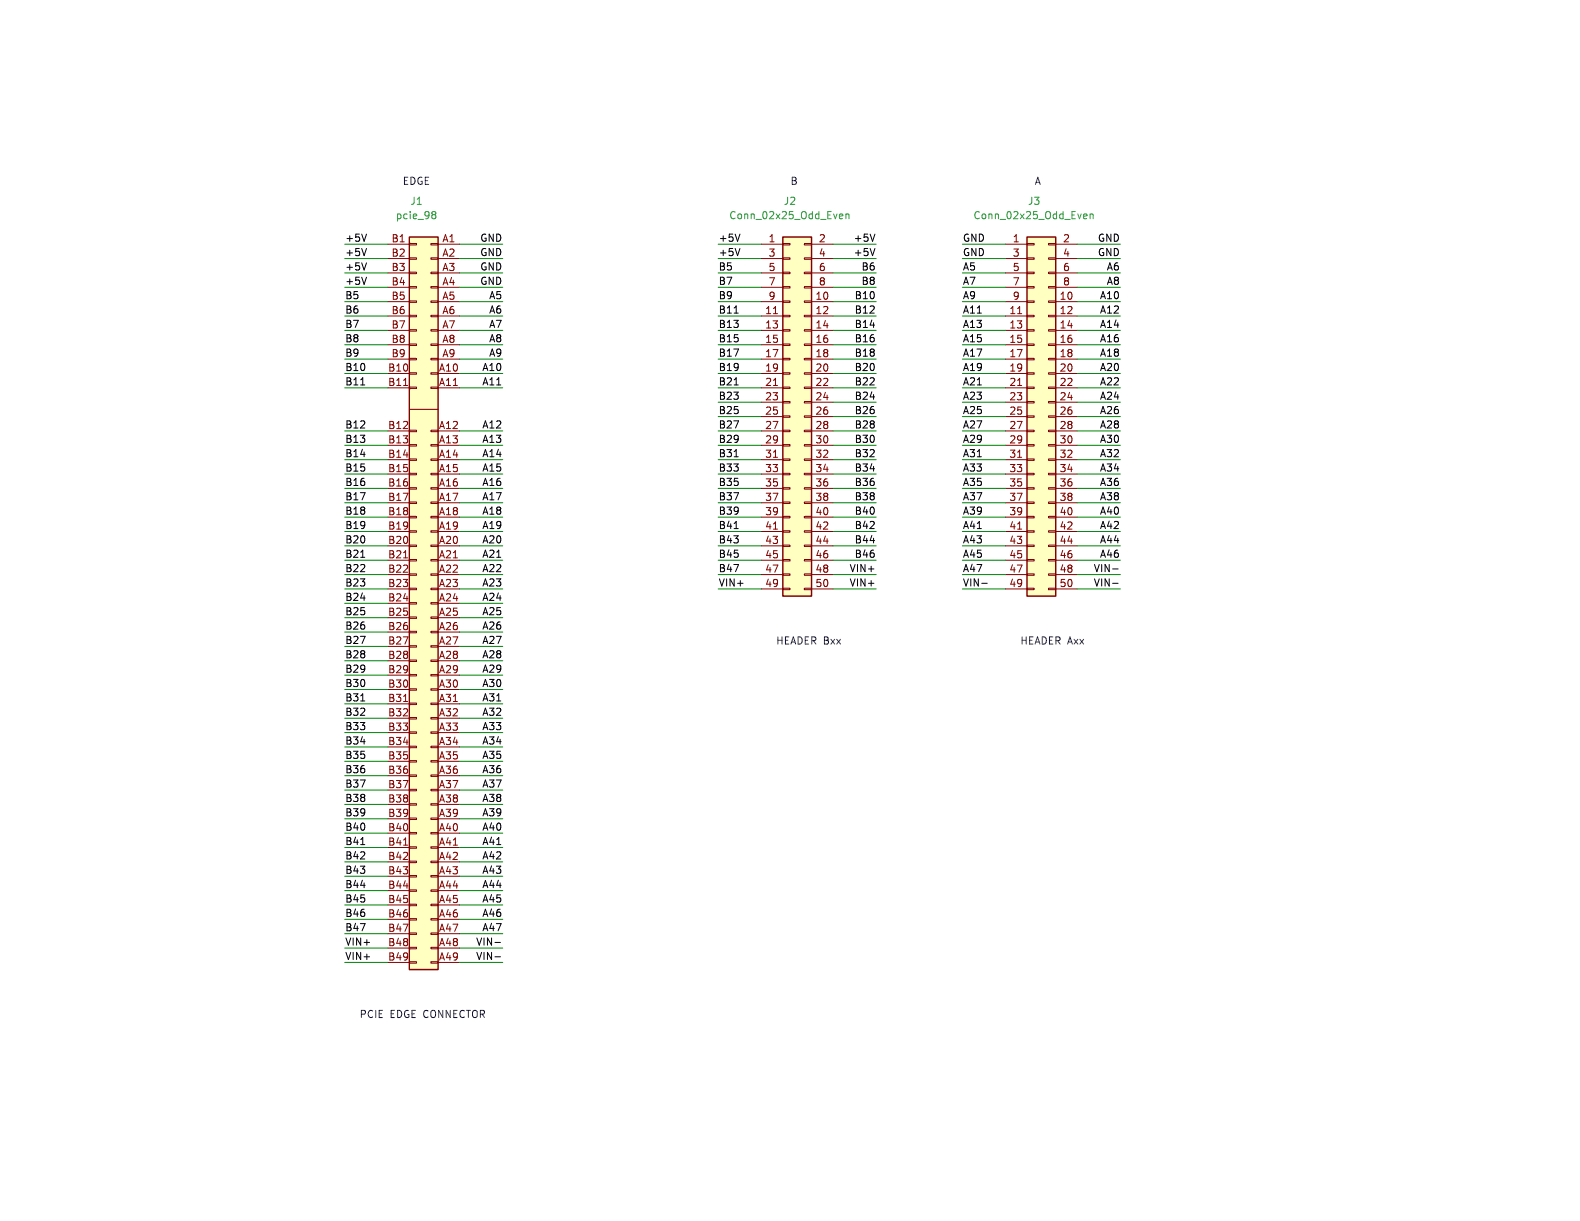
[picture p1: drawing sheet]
<svg xmlns="http://www.w3.org/2000/svg" width="279mm" height="216mm" viewBox="0 0 279 216" stroke-linecap="round" stroke-linejoin="round" font-family="sans-serif">
<g fill="#ffffc2" stroke="#ffffc2" stroke-width=".18">
<path d="M72.4 41.9h5.1v129.6h-5.1z"/>
<path d="M181.6 41.9h5.1v63.5h-5.1z"/>
<path d="M138.4 41.9h5.1v63.5h-5.1z"/>
</g>
<g fill="none" stroke="#840000" stroke-width=".18">
<path d="M68.6 43.2h3.8M68.6 45.7h3.8M68.6 48.3h3.8M68.6 50.8h3.8M68.6 53.3h3.8M68.6 55.9h3.8M68.6 58.4h3.8M72.4 43.1h1.3v.2h-1.3zM72.4 58.3h1.3v.2h-1.3zM72.4 55.8h1.3v.2h-1.3zM72.4 53.2h1.3v.3h-1.3zM72.4 50.7h1.3v.2h-1.3z"/>
<path d="M72.4 48.1h1.3v.3h-1.3zM72.4 45.6h1.3v.2h-1.3zM76.2 58.3h1.3v.2h-1.3zM76.2 55.8h1.3v.2h-1.3zM76.2 53.2h1.3v.3h-1.3zM76.2 50.7h1.3v.2h-1.3zM76.2 48.1h1.3v.3h-1.3zM76.2 45.6h1.3v.2h-1.3zM76.2 43.1h1.3v.2h-1.3zM77.5 43.2h3.8M77.5 45.7h3.8M77.5 48.3h3.8"/>
<path d="M77.5 50.8h3.8M77.5 53.3h3.8M77.5 55.9h3.8M77.5 58.4h3.8M134.6 43.2h3.8M134.6 45.7h3.8M134.6 48.3h3.8M134.6 50.8h3.8M134.6 53.3h3.8M134.6 55.9h3.8M134.6 58.4h3.8M136.8 55.5h.7"/>
<path d="M138.4 58.3h1.3v.2h-1.3zM138.4 55.8h1.3v.2h-1.3zM138.4 53.2h1.3v.3h-1.3zM138.4 50.7h1.3v.2h-1.3zM138.4 48.1h1.3v.3h-1.3zM138.4 45.6h1.3v.2h-1.3zM138.4 43.1h1.3v.2h-1.3zM142.2 58.3h1.3v.2h-1.3zM142.2 55.8h1.3v.2h-1.3zM142.2 53.2h1.3v.3h-1.3zM142.2 50.7h1.3v.2h-1.3zM142.2 48.1h1.3v.3h-1.3z"/>
<path d="M142.2 45.6h1.3v.2h-1.3zM142.2 43.1h1.3v.2h-1.3zM143.5 43.2h3.8M143.5 45.7h3.8M143.5 48.3h3.8M143.5 50.8h3.8M143.5 53.3h3.8M143.5 55.9h3.8M143.5 58.4h3.8M177.8 43.2h3.8M177.8 45.7h3.8M177.8 48.3h3.8"/>
<path d="M177.8 50.8h3.8M177.8 53.3h3.8M177.8 55.9h3.8M177.8 58.4h3.8M179.9 55.5h.8M181.6 58.3h1.3v.2h-1.3zM181.6 55.8h1.3v.2h-1.3zM181.6 53.2h1.3v.3h-1.3zM181.6 50.7h1.3v.2h-1.3zM181.6 48.1h1.3v.3h-1.3zM181.6 45.6h1.3v.2h-1.3zM181.6 43.1h1.3v.2h-1.3z"/>
<path d="M185.4 58.3h1.3v.2h-1.3zM185.4 55.8h1.3v.2h-1.3zM185.4 53.2h1.3v.3h-1.3zM185.4 50.7h1.3v.2h-1.3zM185.4 48.1h1.3v.3h-1.3zM185.4 45.6h1.3v.2h-1.3zM185.4 43.1h1.3v.2h-1.3zM186.7 43.2h3.8M186.7 45.7h3.8M186.7 48.3h3.8M186.7 50.8h3.8M186.7 53.3h3.8"/>
<path d="M186.7 55.9h3.8M186.7 58.4h3.8M68.6 66h3.8M68.6 68.6h3.8M68.6 76.2h3.8M68.6 78.7h3.8M68.6 61h3.8M68.6 63.5h3.8M71.4 68.2h.7M72.4 76.1h1.3v.2h-1.3zM72.4 68.5h1.3v.2h-1.3zM72.4 78.6h1.3v.3h-1.3z"/>
<path d="M72.4 65.9h1.3v.3h-1.3zM72.4 63.4h1.3v.2h-1.3zM72.4 60.8h1.3v.3h-1.3zM72.4 72.4h5.1M76.2 78.6h1.3v.3h-1.3zM76.2 76.1h1.3v.2h-1.3zM76.2 68.5h1.3v.2h-1.3zM76.2 65.9h1.3v.3h-1.3zM76.2 63.4h1.3v.2h-1.3zM76.2 60.8h1.3v.3h-1.3zM77.5 66h3.8M77.5 68.6h3.8"/>
<path d="M77.5 76.2h3.8M77.5 78.7h3.8M77.5 61h3.8M77.5 63.5h3.8M134.6 66h3.8M134.6 68.6h3.8M134.6 76.2h3.8M134.6 78.7h3.8M134.6 61h3.8M134.6 63.5h3.8M134.6 71.1h3.8M134.6 73.7h3.8"/>
<path d="M136.8 68.2h.7M138.4 78.6h1.3v.3h-1.3zM138.4 76.1h1.3v.2h-1.3zM138.4 73.5h1.3v.3h-1.3zM138.4 71h1.3v.2h-1.3zM138.4 68.5h1.3v.2h-1.3zM138.4 65.9h1.3v.3h-1.3zM138.4 63.4h1.3v.2h-1.3zM138.4 60.8h1.3v.3h-1.3zM142.2 78.6h1.3v.3h-1.3zM142.2 76.1h1.3v.2h-1.3zM142.2 73.5h1.3v.3h-1.3z"/>
<path d="M142.2 71h1.3v.2h-1.3zM142.2 68.5h1.3v.2h-1.3zM142.2 65.9h1.3v.3h-1.3zM142.2 63.4h1.3v.2h-1.3zM142.2 60.8h1.3v.3h-1.3zM143.5 66h3.8M143.5 68.6h3.8M143.5 76.2h3.8M143.5 78.7h3.8M143.5 61h3.8M143.5 63.5h3.8M143.5 71.1h3.8"/>
<path d="M143.5 73.7h3.8M177.8 66h3.8M177.8 68.6h3.8M177.8 76.2h3.8M177.8 78.7h3.8M177.8 61h3.8M177.8 63.5h3.8M177.8 71.1h3.8M177.8 73.7h3.8M179.9 68.2h.8M181.6 78.6h1.3v.3h-1.3zM181.6 76.1h1.3v.2h-1.3z"/>
<path d="M181.6 73.5h1.3v.3h-1.3zM181.6 71h1.3v.2h-1.3zM181.6 68.5h1.3v.2h-1.3zM181.6 65.9h1.3v.3h-1.3zM181.6 63.4h1.3v.2h-1.3zM181.6 60.8h1.3v.3h-1.3zM185.4 78.6h1.3v.3h-1.3zM185.4 76.1h1.3v.2h-1.3zM185.4 73.5h1.3v.3h-1.3zM185.4 71h1.3v.2h-1.3zM185.4 68.5h1.3v.2h-1.3zM185.4 65.9h1.3v.3h-1.3z"/>
<path d="M185.4 63.4h1.3v.2h-1.3zM185.4 60.8h1.3v.3h-1.3zM186.7 66h3.8M186.7 68.6h3.8M186.7 76.2h3.8M186.7 78.7h3.8M186.7 61h3.8M186.7 63.5h3.8M186.7 71.1h3.8M186.7 73.7h3.8M68.6 81.3h3.8M68.6 83.8h3.8"/>
<path d="M68.6 86.4h3.8M68.6 88.9h3.8M68.6 91.4h3.8M68.6 94h3.8M68.6 96.5h3.8M68.6 99.1h3.8M71.4 98.6h.7M72.4 98.9h1.3v.3h-1.3zM72.4 96.4h1.3v.2h-1.3zM72.4 93.9h1.3v.2h-1.3zM72.4 91.3h1.3v.3h-1.3zM72.4 88.8h1.3v.2h-1.3z"/>
<path d="M72.4 86.2h1.3v.3h-1.3zM72.4 83.7h1.3v.2h-1.3zM72.4 81.2h1.3v.2h-1.3zM76.2 98.9h1.3v.3h-1.3zM76.2 96.4h1.3v.2h-1.3zM76.2 93.9h1.3v.2h-1.3zM76.2 91.3h1.3v.3h-1.3zM76.2 88.8h1.3v.2h-1.3zM76.2 86.2h1.3v.3h-1.3zM76.2 83.7h1.3v.2h-1.3zM76.2 81.2h1.3v.2h-1.3zM77.5 81.3h3.8"/>
<path d="M77.5 83.8h3.8M77.5 86.4h3.8M77.5 88.9h3.8M77.5 91.4h3.8M77.5 94h3.8M77.5 96.5h3.8M77.5 99.1h3.8M134.6 81.3h3.8M134.6 83.8h3.8M134.6 86.4h3.8M134.6 88.9h3.8M134.6 91.4h3.8"/>
<path d="M134.6 94h3.8M134.6 96.5h3.8M134.6 99.1h3.8M136.8 80.9h.7M136.8 93.6h.7M138.4 98.9h1.3v.3h-1.3zM138.4 96.4h1.3v.2h-1.3zM138.4 93.9h1.3v.2h-1.3zM138.4 91.3h1.3v.3h-1.3zM138.4 88.8h1.3v.2h-1.3zM138.4 86.2h1.3v.3h-1.3zM138.4 83.7h1.3v.2h-1.3z"/>
<path d="M138.4 81.2h1.3v.2h-1.3zM142.2 98.9h1.3v.3h-1.3zM142.2 96.4h1.3v.2h-1.3zM142.2 93.9h1.3v.2h-1.3zM142.2 91.3h1.3v.3h-1.3zM142.2 88.8h1.3v.2h-1.3zM142.2 86.2h1.3v.3h-1.3zM142.2 83.7h1.3v.2h-1.3zM142.2 81.2h1.3v.2h-1.3zM143.5 81.3h3.8M143.5 83.8h3.8M143.5 86.4h3.8"/>
<path d="M143.5 88.9h3.8M143.5 91.4h3.8M143.5 94h3.8M143.5 96.5h3.8M143.5 99.1h3.8M177.8 81.3h3.8M177.8 83.8h3.8M177.8 86.4h3.8M177.8 88.9h3.8M177.8 91.4h3.8M177.8 94h3.8M177.8 96.5h3.8"/>
<path d="M177.8 99.1h3.8M179.9 80.9h.8M179.9 93.6h.8M181.6 98.9h1.3v.3h-1.3zM181.6 96.4h1.3v.2h-1.3zM181.6 93.9h1.3v.2h-1.3zM181.6 91.3h1.3v.3h-1.3zM181.6 88.8h1.3v.2h-1.3zM181.6 86.2h1.3v.3h-1.3zM181.6 83.7h1.3v.2h-1.3zM181.6 81.2h1.3v.2h-1.3zM185.4 98.9h1.3v.3h-1.3z"/>
<path d="M185.4 96.4h1.3v.2h-1.3zM185.4 93.9h1.3v.2h-1.3zM185.4 91.3h1.3v.3h-1.3zM185.4 88.8h1.3v.2h-1.3zM185.4 86.2h1.3v.3h-1.3zM185.4 83.7h1.3v.2h-1.3zM185.4 81.2h1.3v.2h-1.3zM186.7 81.3h3.8M186.7 83.8h3.8M186.7 86.4h3.8M186.7 88.9h3.8M186.7 91.4h3.8"/>
<path d="M186.7 94h3.8M186.7 96.5h3.8M186.7 99.1h3.8M68.6 101.6h3.8M68.6 104.1h3.8M68.6 106.7h3.8M68.6 109.2h3.8M68.6 111.8h3.8M68.6 114.3h3.8M68.6 116.8h3.8M68.6 119.4h3.8M72.4 119.3h1.3v.2h-1.3z"/>
<path d="M72.4 116.7h1.3v.3h-1.3zM72.4 114.2h1.3v.2h-1.3zM72.4 111.6h1.3v.3h-1.3zM72.4 109.1h1.3v.2h-1.3zM72.4 106.6h1.3v.2h-1.3zM72.4 104h1.3v.3h-1.3zM72.4 101.5h1.3v.2h-1.3zM76.2 119.3h1.3v.2h-1.3zM76.2 116.7h1.3v.3h-1.3zM76.2 114.2h1.3v.2h-1.3zM76.2 111.6h1.3v.3h-1.3zM76.2 109.1h1.3v.2h-1.3z"/>
<path d="M76.2 106.6h1.3v.2h-1.3zM76.2 104h1.3v.3h-1.3zM76.2 101.5h1.3v.2h-1.3zM77.5 101.6h3.8M77.5 104.1h3.8M77.5 106.7h3.8M77.5 109.2h3.8M77.5 111.8h3.8M77.5 114.3h3.8M77.5 116.8h3.8M77.5 119.4h3.8M134.6 101.6h3.8"/>
<path d="M134.6 104.1h3.8M138.4 104h1.3v.3h-1.3zM138.4 101.5h1.3v.2h-1.3zM142.2 104h1.3v.3h-1.3zM142.2 101.5h1.3v.2h-1.3zM143.5 101.6h3.8M143.5 104.1h3.8M177.8 101.6h3.8M177.8 104.1h3.8M181.6 104h1.3v.3h-1.3zM181.6 101.5h1.3v.2h-1.3zM185.4 104h1.3v.3h-1.3z"/>
<path d="M185.4 101.5h1.3v.2h-1.3zM186.7 101.6h3.8M186.7 104.1h3.8M68.6 121.9h3.8M68.6 124.5h3.8M68.6 127h3.8M68.6 129.5h3.8M68.6 132.1h3.8M68.6 134.6h3.8M68.6 137.2h3.8M68.6 139.7h3.8M71.4 124h.7"/>
<path d="M72.4 139.6h1.3v.2h-1.3zM72.4 137h1.3v.3h-1.3zM72.4 134.5h1.3v.2h-1.3zM72.4 132h1.3v.2h-1.3zM72.4 129.4h1.3v.3h-1.3zM72.4 126.9h1.3v.2h-1.3zM72.4 124.3h1.3v.3h-1.3zM72.4 121.8h1.3v.2h-1.3zM76.2 139.6h1.3v.2h-1.3zM76.2 137h1.3v.3h-1.3zM76.2 134.5h1.3v.2h-1.3zM76.2 132h1.3v.2h-1.3z"/>
<path d="M76.2 129.4h1.3v.3h-1.3zM76.2 126.9h1.3v.2h-1.3zM76.2 124.3h1.3v.3h-1.3zM76.2 121.8h1.3v.2h-1.3zM77.5 121.9h3.8M77.5 124.5h3.8M77.5 127h3.8M77.5 129.5h3.8M77.5 132.1h3.8M77.5 134.6h3.8M77.5 137.2h3.8M77.5 139.7h3.8"/>
<path d="M68.6 142.2h3.8M68.6 144.8h3.8M68.6 147.3h3.8M68.6 149.9h3.8M68.6 152.4h3.8M68.6 154.9h3.8M68.6 157.5h3.8M71.4 149.4h.7M72.4 159.9h1.3v.2h-1.3zM72.4 157.4h1.3v.2h-1.3zM72.4 154.8h1.3v.3h-1.3zM72.4 152.3h1.3v.2h-1.3z"/>
<path d="M72.4 149.7h1.3v.3h-1.3zM72.4 147.2h1.3v.2h-1.3zM72.4 144.7h1.3v.2h-1.3zM72.4 142.1h1.3v.3h-1.3zM76.2 159.9h1.3v.2h-1.3zM76.2 157.4h1.3v.2h-1.3zM76.2 154.8h1.3v.3h-1.3zM76.2 152.3h1.3v.2h-1.3zM76.2 149.7h1.3v.3h-1.3zM76.2 147.2h1.3v.2h-1.3zM76.2 144.7h1.3v.2h-1.3zM76.2 142.1h1.3v.3h-1.3z"/>
<path d="M77.5 142.2h3.8M77.5 144.8h3.8M77.5 147.3h3.8M77.5 149.9h3.8M77.5 152.4h3.8M77.5 154.9h3.8M77.5 157.5h3.8M68.6 160h3.8M68.6 162.6h3.8M68.6 165.1h3.8M68.6 167.6h3.8M68.6 170.2h3.8"/>
<path d="M72.4 170.1h1.3v.2h-1.3zM72.4 167.5h1.3v.3h-1.3zM72.4 165h1.3v.2h-1.3zM72.4 162.4h1.3v.3h-1.3zM76.2 170.1h1.3v.2h-1.3zM76.2 167.5h1.3v.3h-1.3zM76.2 165h1.3v.2h-1.3zM76.2 162.4h1.3v.3h-1.3zM77.5 160h3.8M77.5 162.6h3.8M77.5 165.1h3.8M77.5 167.6h3.8"/>
<path d="M77.5 170.2h3.8"/>
</g>
<path d="M72.4 41.9h5.1v129.6h-5.1zM138.4 41.9h5.1v63.5h-5.1zM181.6 41.9h5.1v63.5h-5.1z" fill="none" stroke="#840000" stroke-width=".25"/>
<path d="M76.6 37.4h.2l.3 .3-.3 .3M76.6 38h.2M76.8 38l.3 .2v.2l-.1 .2-.4 .1M148.6 37.8l.4 .1v.2l-.6 .2M149 38.6l-.4 .1M149.6 38l.2-.2 .3 .1v.8M149.6 37.8v.9M191.8 37.8l.4 .1v.2l-.6 .2M192.2 38.6l-.4 .1M192.8 38l.1-.2 .4 .1v.8M192.8 37.8v.9" fill="none" stroke="#008484" stroke-width=".18"/>
<g fill="none" stroke="#000" stroke-width=".18">
<path d="M64.8 49l-.4 1.3M64.8 41.4l-.4 1.3M64.8 43.9l-.4 1.3M64.8 46.5l-.4 1.2M129.8 55.4h.7M130.8 41.4l-.4 1.3M130.8 43.9l-.4 1.3M63.8 68.1h.7M129.8 68.1h.7M63.8 98.5h.7M129.8 80.8h.7M129.8 93.5h.7"/>
<path d="M173.6 103.1h1M196.7 100.6h1M196.7 103.1h1M63.8 123.9h.7M63.8 149.3h.7M87.5 166.6h1M87.5 169.2h1"/>
</g>
<g fill="none" stroke="#008400" stroke-width=".18">
<path d="M61 48.3h7.6M61 45.7h7.6M61 58.4h7.6M61 43.2h7.6M61 50.8h7.6M61 53.3h7.6M61 55.9h7.6M81.3 48.3h7.6M81.3 45.7h7.6M81.3 58.4h7.6M81.3 43.2h7.6M81.3 50.8h7.6"/>
<path d="M81.3 53.3h7.6M81.3 55.9h7.6M127 48.3h7.6M127 45.7h7.6M127 58.4h7.6M127 43.2h7.6M127 50.8h7.6M127 53.3h7.6M127 55.9h7.6M147.3 48.3h7.6M147.3 45.7h7.6M147.3 58.4h7.6"/>
<path d="M147.3 43.2h7.6M147.3 50.8h7.6M147.3 53.3h7.6M147.3 55.9h7.6M170.2 48.3h7.6M170.2 45.7h7.6M170.2 58.4h7.6M170.2 43.2h7.6M170.2 50.8h7.6M170.2 53.3h7.6M170.2 55.9h7.6M190.5 48.3h7.6"/>
<path d="M190.5 45.7h7.6M190.5 58.4h7.6M190.5 43.2h7.6M190.5 50.8h7.6M190.5 53.3h7.6M190.5 55.9h7.6M61 63.5h7.6M61 76.2h7.6M61 66h7.6M61 68.6h7.6M61 61h7.6M61 78.7h7.6"/>
<path d="M81.3 63.5h7.6M81.3 76.2h7.6M81.3 66h7.6M81.3 68.6h7.6M81.3 61h7.6M81.3 78.7h7.6M127 63.5h7.6M127 76.2h7.6M127 66h7.6M127 68.6h7.6M127 61h7.6M127 78.7h7.6"/>
<path d="M127 73.7h7.6M127 71.1h7.6M147.3 63.5h7.6M147.3 76.2h7.6M147.3 66h7.6M147.3 68.6h7.6M147.3 61h7.6M147.3 78.7h7.6M147.3 73.7h7.6M147.3 71.1h7.6M170.2 63.5h7.6M170.2 76.2h7.6"/>
<path d="M170.2 66h7.6M170.2 68.6h7.6M170.2 61h7.6M170.2 78.7h7.6M170.2 73.7h7.6M170.2 71.1h7.6M190.5 63.5h7.6M190.5 76.2h7.6M190.5 66h7.6M190.5 68.6h7.6M190.5 61h7.6M190.5 78.7h7.6"/>
<path d="M190.5 73.7h7.6M190.5 71.1h7.6M61 91.4h7.6M61 99.1h7.6M61 94h7.6M61 96.5h7.6M61 81.3h7.6M61 88.9h7.6M61 86.4h7.6M61 83.8h7.6M81.3 91.4h7.6M81.3 99.1h7.6"/>
<path d="M81.3 94h7.6M81.3 96.5h7.6M81.3 81.3h7.6M81.3 88.9h7.6M81.3 86.4h7.6M81.3 83.8h7.6M127 91.4h7.6M127 99.1h7.6M127 94h7.6M127 96.5h7.6M127 81.3h7.6M127 88.9h7.6"/>
<path d="M127 86.4h7.6M127 83.8h7.6M147.3 91.4h7.6M147.3 99.1h7.6M147.3 94h7.6M147.3 96.5h7.6M147.3 81.3h7.6M147.3 88.9h7.6M147.3 86.4h7.6M147.3 83.8h7.6M170.2 91.4h7.6M170.2 99.1h7.6"/>
<path d="M170.2 94h7.6M170.2 96.5h7.6M170.2 81.3h7.6M170.2 88.9h7.6M170.2 86.4h7.6M170.2 83.8h7.6M190.5 91.4h7.6M190.5 99.1h7.6M190.5 94h7.6M190.5 96.5h7.6M190.5 81.3h7.6M190.5 88.9h7.6"/>
<path d="M190.5 86.4h7.6M190.5 83.8h7.6M61 101.6h7.6M61 106.7h7.6M61 109.2h7.6M61 104.1h7.6M61 119.4h7.6M61 114.3h7.6M61 111.8h7.6M61 116.8h7.6M81.3 101.6h7.6M81.3 106.7h7.6"/>
<path d="M81.3 109.2h7.6M81.3 104.1h7.6M81.3 119.4h7.6M81.3 114.3h7.6M81.3 111.8h7.6M81.3 116.8h7.6M127 101.6h7.6M127 104.1h7.6M147.3 101.6h7.6M147.3 104.1h7.6M170.2 101.6h7.6M170.2 104.1h7.6"/>
<path d="M190.5 101.6h7.6M190.5 104.1h7.6M61 127h7.6M61 124.5h7.6M61 129.5h7.6M61 121.9h7.6M61 137.2h7.6M61 139.7h7.6M61 132.1h7.6M61 134.6h7.6M81.3 127h7.6M81.3 124.5h7.6"/>
<path d="M81.3 129.5h7.6M81.3 121.9h7.6M81.3 137.2h7.6M81.3 139.7h7.6M81.3 132.1h7.6M81.3 134.6h7.6M61 157.5h7.6M61 154.9h7.6M61 152.4h7.6M61 144.8h7.6M61 142.2h7.6M61 147.3h7.6"/>
<path d="M61 149.9h7.6M81.3 157.5h7.6M81.3 154.9h7.6M81.3 152.4h7.6M81.3 144.8h7.6M81.3 142.2h7.6M81.3 147.3h7.6M81.3 149.9h7.6M61 165.1h7.6M61 162.6h7.6M61 170.2h7.6M61 167.6h7.6"/>
<path d="M61 160h7.6M81.3 165.1h7.6M81.3 162.6h7.6M81.3 170.2h7.6M81.3 167.6h7.6M81.3 160h7.6"/>
</g>
<g font-size="1.8" fill="#0000c2">
<text x="71.1" y="32.8">EDGE</text>
<text x="139.7" y="32.8">B</text>
<text x="182.9" y="32.8">A</text>
<text x="137.2" y="114.1">HEADER Bxx</text>
<text x="180.3" y="114.1">HEADER Axx</text>
<text x="63.5" y="180.1">PCIE</text>
<text x="68.9" y="180.1">EDGE CONNECTOR</text>
</g>
<g font-size="1.8" fill="#008484">
<text x="69.9" y="38.9">pcie_98</text>
<text x="72.5" y="36.4">J1</text>
<text x="128.9" y="38.9">Conn_02x25_Odd_Even</text>
<text x="138.5" y="36.4">J2</text>
<text x="172.1" y="38.9">Conn_02x25_Odd_Even</text>
<text x="181.7" y="36.4">J3</text>
</g>
<g font-size="1.8">
<text x="61" y="42.8">+5V</text>
<text x="61" y="45.4">+5V</text>
<text x="61" y="47.9">+5V</text>
<text x="84.9" y="42.8">GND</text>
<text x="84.9" y="47.9">GND</text>
<text x="84.9" y="45.4">GND</text>
<text x="127" y="42.8">+5V</text>
<text x="127" y="45.4">+5V</text>
<text x="127" y="47.9">B5</text>
<text x="150.9" y="45.4">+5V</text>
<text x="150.9" y="42.8">+5V</text>
<text x="152.3" y="47.9">B6</text>
<text x="170.2" y="45.4">GND</text>
<text x="170.2" y="47.9">A5</text>
<text x="170.2" y="42.8">GND</text>
<text x="194.1" y="42.8">GND</text>
<text x="194.1" y="45.4">GND</text>
<text x="195.7" y="47.9">A6</text>
<text x="61" y="50.5">+5V</text>
<text x="61" y="53">B5</text>
<text x="84.9" y="50.5">GND</text>
<text x="86.5" y="53">A5</text>
<text x="127" y="53">B9</text>
<text x="127" y="50.5">B7</text>
<text x="151.1" y="53">B10</text>
<text x="152.3" y="50.5">B8</text>
<text x="170.2" y="53">A9</text>
<text x="170.2" y="50.5">A7</text>
<text x="194.5" y="53">A10</text>
<text x="195.7" y="50.5">A8</text>
<text x="61" y="58.1">B7</text>
<text x="61" y="55.5">B6</text>
<text x="86.5" y="58.1">A7</text>
<text x="86.5" y="55.5">A6</text>
<text x="127" y="55.5">B11</text>
<text x="127" y="58.1">B13</text>
<text x="151.1" y="58.1">B14</text>
<text x="151.1" y="55.5">B12</text>
<text x="170.2" y="58.1">A13</text>
<text x="170.2" y="55.5">A11</text>
<text x="194.5" y="55.5">A12</text>
<text x="194.5" y="58.1">A14</text>
<text x="61" y="65.7">B10</text>
<text x="61" y="60.6">B8</text>
<text x="61" y="63.2">B9</text>
<text x="85.3" y="65.7">A10</text>
<text x="86.5" y="63.2">A9</text>
<text x="86.5" y="60.6">A8</text>
<text x="127" y="63.2">B17</text>
<text x="127" y="60.6">B15</text>
<text x="127" y="65.7">B19</text>
<text x="151.1" y="65.7">B20</text>
<text x="151.1" y="60.6">B16</text>
<text x="151.1" y="63.2">B18</text>
<text x="170.2" y="65.7">A19</text>
<text x="170.2" y="63.2">A17</text>
<text x="170.2" y="60.6">A15</text>
<text x="194.5" y="65.7">A20</text>
<text x="194.5" y="60.6">A16</text>
<text x="194.5" y="63.2">A18</text>
<text x="61" y="68.2">B11</text>
<text x="85.3" y="68.2">A11</text>
<text x="127" y="68.2">B21</text>
<text x="127" y="70.8">B23</text>
<text x="151.1" y="70.8">B24</text>
<text x="151.1" y="68.2">B22</text>
<text x="170.2" y="68.2">A21</text>
<text x="170.2" y="70.8">A23</text>
<text x="194.5" y="68.2">A22</text>
<text x="194.5" y="70.8">A24</text>
<text x="61" y="75.9">B12</text>
<text x="85.3" y="75.9">A12</text>
<text x="127" y="75.9">B27</text>
<text x="127" y="73.3">B25</text>
<text x="151.1" y="75.9">B28</text>
<text x="151.1" y="73.3">B26</text>
<text x="170.2" y="75.9">A27</text>
<text x="170.2" y="73.3">A25</text>
<text x="194.5" y="73.3">A26</text>
<text x="194.5" y="75.9">A28</text>
<text x="61" y="83.5">B15</text>
<text x="61" y="78.4">B13</text>
<text x="61" y="80.9">B14</text>
<text x="85.3" y="78.4">A13</text>
<text x="85.3" y="83.5">A15</text>
<text x="85.3" y="80.9">A14</text>
<text x="127" y="78.4">B29</text>
<text x="127" y="80.9">B31</text>
<text x="127" y="83.5">B33</text>
<text x="151.1" y="78.4">B30</text>
<text x="151.1" y="80.9">B32</text>
<text x="151.1" y="83.5">B34</text>
<text x="170.2" y="83.5">A33</text>
<text x="170.2" y="78.4">A29</text>
<text x="170.2" y="80.9">A31</text>
<text x="194.5" y="78.4">A30</text>
<text x="194.5" y="83.5">A34</text>
<text x="194.5" y="80.9">A32</text>
<text x="61" y="86">B16</text>
<text x="61" y="88.6">B17</text>
<text x="85.3" y="86">A16</text>
<text x="85.3" y="88.6">A17</text>
<text x="127" y="86">B35</text>
<text x="127" y="88.6">B37</text>
<text x="151.1" y="86">B36</text>
<text x="151.1" y="88.6">B38</text>
<text x="170.2" y="88.6">A37</text>
<text x="170.2" y="86">A35</text>
<text x="194.5" y="86">A36</text>
<text x="194.5" y="88.6">A38</text>
<text x="61" y="91.1">B18</text>
<text x="61" y="93.6">B19</text>
<text x="85.3" y="91.1">A18</text>
<text x="85.3" y="93.6">A19</text>
<text x="127" y="93.6">B41</text>
<text x="127" y="91.1">B39</text>
<text x="151.1" y="93.6">B42</text>
<text x="151.1" y="91.1">B40</text>
<text x="170.2" y="93.6">A41</text>
<text x="170.2" y="91.1">A39</text>
<text x="194.5" y="93.6">A42</text>
<text x="194.5" y="91.1">A40</text>
<text x="61" y="98.7">B21</text>
<text x="61" y="96.2">B20</text>
<text x="61" y="101.3">B22</text>
<text x="85.3" y="96.2">A20</text>
<text x="85.3" y="101.3">A22</text>
<text x="85.3" y="98.7">A21</text>
<text x="127" y="98.7">B45</text>
<text x="127" y="96.2">B43</text>
<text x="127" y="101.3">B47</text>
<text x="150.2" y="101.3">VIN+</text>
<text x="151.1" y="98.7">B46</text>
<text x="151.1" y="96.2">B44</text>
<text x="170.2" y="98.7">A45</text>
<text x="170.2" y="101.3">A47</text>
<text x="170.2" y="96.2">A43</text>
<text x="193.4" y="101.3">VIN-</text>
<text x="194.5" y="96.2">A44</text>
<text x="194.5" y="98.7">A46</text>
<text x="61" y="103.8">B23</text>
<text x="61" y="106.3">B24</text>
<text x="85.3" y="103.8">A23</text>
<text x="85.3" y="106.3">A24</text>
<text x="127" y="103.8">VIN+</text>
<text x="150.2" y="103.8">VIN+</text>
<text x="170.2" y="103.8">VIN-</text>
<text x="193.4" y="103.8">VIN-</text>
<text x="61" y="108.9">B25</text>
<text x="61" y="114">B27</text>
<text x="61" y="111.4">B26</text>
<text x="85.3" y="114">A27</text>
<text x="85.3" y="108.9">A25</text>
<text x="85.3" y="111.4">A26</text>
<text x="61" y="116.5">B28</text>
<text x="61" y="119">B29</text>
<text x="85.3" y="116.5">A28</text>
<text x="85.3" y="119">A29</text>
<text x="61" y="121.6">B30</text>
<text x="61" y="124.1">B31</text>
<text x="85.3" y="124.1">A31</text>
<text x="85.3" y="121.6">A30</text>
<text x="61" y="129.2">B33</text>
<text x="61" y="126.7">B32</text>
<text x="61" y="131.7">B34</text>
<text x="85.3" y="126.7">A32</text>
<text x="85.3" y="131.7">A34</text>
<text x="85.3" y="129.2">A33</text>
<text x="61" y="136.8">B36</text>
<text x="61" y="134.3">B35</text>
<text x="85.3" y="136.8">A36</text>
<text x="85.3" y="134.3">A35</text>
<text x="61" y="139.4">B37</text>
<text x="61" y="141.9">B38</text>
<text x="85.3" y="141.9">A38</text>
<text x="85.3" y="139.4">A37</text>
<text x="61" y="144.4">B39</text>
<text x="61" y="147">B40</text>
<text x="61" y="149.5">B41</text>
<text x="85.3" y="144.4">A39</text>
<text x="85.3" y="147">A40</text>
<text x="85.3" y="149.5">A41</text>
<text x="61" y="154.6">B43</text>
<text x="61" y="152.1">B42</text>
<text x="85.3" y="154.6">A43</text>
<text x="85.3" y="152.1">A42</text>
<text x="61" y="159.7">B45</text>
<text x="61" y="157.1">B44</text>
<text x="85.3" y="157.1">A44</text>
<text x="85.3" y="159.7">A45</text>
<text x="61" y="162.2">B46</text>
<text x="61" y="164.8">B47</text>
<text x="61" y="167.3">VIN+</text>
<text x="84.2" y="167.3">VIN-</text>
<text x="85.3" y="164.8">A47</text>
<text x="85.3" y="162.2">A46</text>
<text x="61" y="169.8">VIN+</text>
<text x="84.2" y="169.8">VIN-</text>
</g>
<g font-size="1.8" fill="#840000">
<text x="69.2" y="42.9">B1</text>
<text x="69.2" y="45.5">B2</text>
<text x="78.2" y="42.9">A1</text>
<text x="78.2" y="45.5">A2</text>
<text x="135.9" y="42.9">1</text>
<text x="135.9" y="45.5">3</text>
<text x="144.7" y="42.9">2</text>
<text x="144.7" y="45.5">4</text>
<text x="179" y="42.9">1</text>
<text x="179" y="45.5">3</text>
<text x="187.9" y="42.9">2</text>
<text x="187.9" y="45.5">4</text>
<text x="69.2" y="48">B3</text>
<text x="69.2" y="50.5">B4</text>
<text x="69.2" y="53.1">B5</text>
<text x="78.2" y="48">A3</text>
<text x="78.2" y="50.5">A4</text>
<text x="78.2" y="53.1">A5</text>
<text x="135.9" y="48">5</text>
<text x="135.9" y="50.5">7</text>
<text x="135.9" y="53.1">9</text>
<text x="144.1" y="53.1">10</text>
<text x="144.7" y="48">6</text>
<text x="144.7" y="50.5">8</text>
<text x="179" y="48">5</text>
<text x="179" y="50.5">7</text>
<text x="179" y="53.1">9</text>
<text x="187.3" y="53.1">10</text>
<text x="187.9" y="48">6</text>
<text x="187.9" y="50.5">8</text>
<text x="69.2" y="55.6">B6</text>
<text x="69.2" y="58.2">B7</text>
<text x="78.2" y="55.6">A6</text>
<text x="78.2" y="58.2">A7</text>
<text x="135.3" y="55.6">11</text>
<text x="135.3" y="58.2">13</text>
<text x="144.1" y="55.6">12</text>
<text x="144.1" y="58.2">14</text>
<text x="178.4" y="55.6">11</text>
<text x="178.4" y="58.2">13</text>
<text x="187.3" y="55.6">12</text>
<text x="187.3" y="58.2">14</text>
<text x="68.6" y="65.8">B10</text>
<text x="69.2" y="60.7">B8</text>
<text x="69.2" y="63.2">B9</text>
<text x="77.6" y="65.8">A10</text>
<text x="78.2" y="60.7">A8</text>
<text x="78.2" y="63.2">A9</text>
<text x="135.3" y="60.7">15</text>
<text x="135.3" y="63.2">17</text>
<text x="135.3" y="65.8">19</text>
<text x="144.1" y="60.7">16</text>
<text x="144.1" y="63.2">18</text>
<text x="144.1" y="65.8">20</text>
<text x="178.4" y="60.7">15</text>
<text x="178.4" y="63.2">17</text>
<text x="178.4" y="65.8">19</text>
<text x="187.3" y="60.7">16</text>
<text x="187.3" y="63.2">18</text>
<text x="187.3" y="65.8">20</text>
<text x="68.6" y="68.3">B11</text>
<text x="77.6" y="68.3">A11</text>
<text x="135.3" y="68.3">21</text>
<text x="135.3" y="70.9">23</text>
<text x="144.1" y="68.3">22</text>
<text x="144.1" y="70.9">24</text>
<text x="178.4" y="68.3">21</text>
<text x="178.4" y="70.9">23</text>
<text x="187.3" y="68.3">22</text>
<text x="187.3" y="70.9">24</text>
<text x="68.6" y="75.9">B12</text>
<text x="77.6" y="75.9">A12</text>
<text x="135.3" y="73.4">25</text>
<text x="135.3" y="75.9">27</text>
<text x="144.1" y="73.4">26</text>
<text x="144.1" y="75.9">28</text>
<text x="178.4" y="73.4">25</text>
<text x="178.4" y="75.9">27</text>
<text x="187.3" y="73.4">26</text>
<text x="187.3" y="75.9">28</text>
<text x="68.6" y="78.5">B13</text>
<text x="68.6" y="81">B14</text>
<text x="68.6" y="83.6">B15</text>
<text x="77.6" y="78.5">A13</text>
<text x="77.6" y="81">A14</text>
<text x="77.6" y="83.6">A15</text>
<text x="135.3" y="78.5">29</text>
<text x="135.3" y="81">31</text>
<text x="135.3" y="83.6">33</text>
<text x="144.1" y="78.5">30</text>
<text x="144.1" y="81">32</text>
<text x="144.1" y="83.6">34</text>
<text x="178.4" y="78.5">29</text>
<text x="178.4" y="81">31</text>
<text x="178.4" y="83.6">33</text>
<text x="187.3" y="78.5">30</text>
<text x="187.3" y="81">32</text>
<text x="187.3" y="83.6">34</text>
<text x="68.6" y="86.1">B16</text>
<text x="68.6" y="88.6">B17</text>
<text x="77.6" y="86.1">A16</text>
<text x="77.6" y="88.6">A17</text>
<text x="135.3" y="86.1">35</text>
<text x="135.3" y="88.6">37</text>
<text x="144.1" y="86.1">36</text>
<text x="144.1" y="88.6">38</text>
<text x="178.4" y="86.1">35</text>
<text x="178.4" y="88.6">37</text>
<text x="187.3" y="86.1">36</text>
<text x="187.3" y="88.6">38</text>
<text x="68.6" y="91.2">B18</text>
<text x="68.6" y="93.7">B19</text>
<text x="77.6" y="91.2">A18</text>
<text x="77.6" y="93.7">A19</text>
<text x="135.3" y="91.2">39</text>
<text x="135.3" y="93.7">41</text>
<text x="144.1" y="91.2">40</text>
<text x="144.1" y="93.7">42</text>
<text x="178.4" y="91.2">39</text>
<text x="178.4" y="93.7">41</text>
<text x="187.3" y="91.2">40</text>
<text x="187.3" y="93.7">42</text>
<text x="68.6" y="96.3">B20</text>
<text x="68.6" y="98.8">B21</text>
<text x="68.6" y="101.3">B22</text>
<text x="77.6" y="96.3">A20</text>
<text x="77.6" y="98.8">A21</text>
<text x="77.6" y="101.3">A22</text>
<text x="135.3" y="96.3">43</text>
<text x="135.3" y="98.8">45</text>
<text x="135.3" y="101.3">47</text>
<text x="144.1" y="96.3">44</text>
<text x="144.1" y="98.8">46</text>
<text x="144.1" y="101.3">48</text>
<text x="178.4" y="96.3">43</text>
<text x="178.4" y="98.8">45</text>
<text x="178.4" y="101.3">47</text>
<text x="187.3" y="96.3">44</text>
<text x="187.3" y="98.8">46</text>
<text x="187.3" y="101.3">48</text>
<text x="68.6" y="103.9">B23</text>
<text x="68.6" y="106.4">B24</text>
<text x="77.6" y="103.9">A23</text>
<text x="77.6" y="106.4">A24</text>
<text x="135.3" y="103.9">49</text>
<text x="144.1" y="103.9">50</text>
<text x="178.4" y="103.9">49</text>
<text x="187.3" y="103.9">50</text>
<text x="68.6" y="109">B25</text>
<text x="68.6" y="111.5">B26</text>
<text x="77.6" y="109">A25</text>
<text x="77.6" y="111.5">A26</text>
<text x="68.6" y="114">B27</text>
<text x="68.6" y="116.6">B28</text>
<text x="68.6" y="119.1">B29</text>
<text x="77.6" y="114">A27</text>
<text x="77.6" y="116.6">A28</text>
<text x="77.6" y="119.1">A29</text>
<text x="68.6" y="121.7">B30</text>
<text x="68.6" y="124.2">B31</text>
<text x="77.6" y="121.7">A30</text>
<text x="77.6" y="124.2">A31</text>
<text x="68.6" y="126.7">B32</text>
<text x="68.6" y="129.3">B33</text>
<text x="68.6" y="131.8">B34</text>
<text x="77.6" y="126.7">A32</text>
<text x="77.6" y="129.3">A33</text>
<text x="77.6" y="131.8">A34</text>
<text x="68.6" y="134.4">B35</text>
<text x="68.6" y="136.9">B36</text>
<text x="77.6" y="134.4">A35</text>
<text x="77.6" y="136.9">A36</text>
<text x="68.6" y="139.4">B37</text>
<text x="68.6" y="142">B38</text>
<text x="77.6" y="139.4">A37</text>
<text x="77.6" y="142">A38</text>
<text x="68.6" y="144.5">B39</text>
<text x="68.6" y="147.1">B40</text>
<text x="68.6" y="149.6">B41</text>
<text x="77.6" y="144.5">A39</text>
<text x="77.6" y="147.1">A40</text>
<text x="77.6" y="149.6">A41</text>
<text x="68.6" y="152.1">B42</text>
<text x="68.6" y="154.7">B43</text>
<text x="77.6" y="152.1">A42</text>
<text x="77.6" y="154.7">A43</text>
<text x="68.6" y="157.2">B44</text>
<text x="68.6" y="159.8">B45</text>
<text x="77.6" y="157.2">A44</text>
<text x="77.6" y="159.8">A45</text>
<text x="68.6" y="162.3">B46</text>
<text x="68.6" y="164.8">B47</text>
<text x="68.6" y="167.4">B48</text>
<text x="77.6" y="162.3">A46</text>
<text x="77.6" y="164.8">A47</text>
<text x="77.6" y="167.4">A48</text>
<text x="68.6" y="169.9">B49</text>
<text x="77.6" y="169.9">A49</text>
</g>
</svg>
